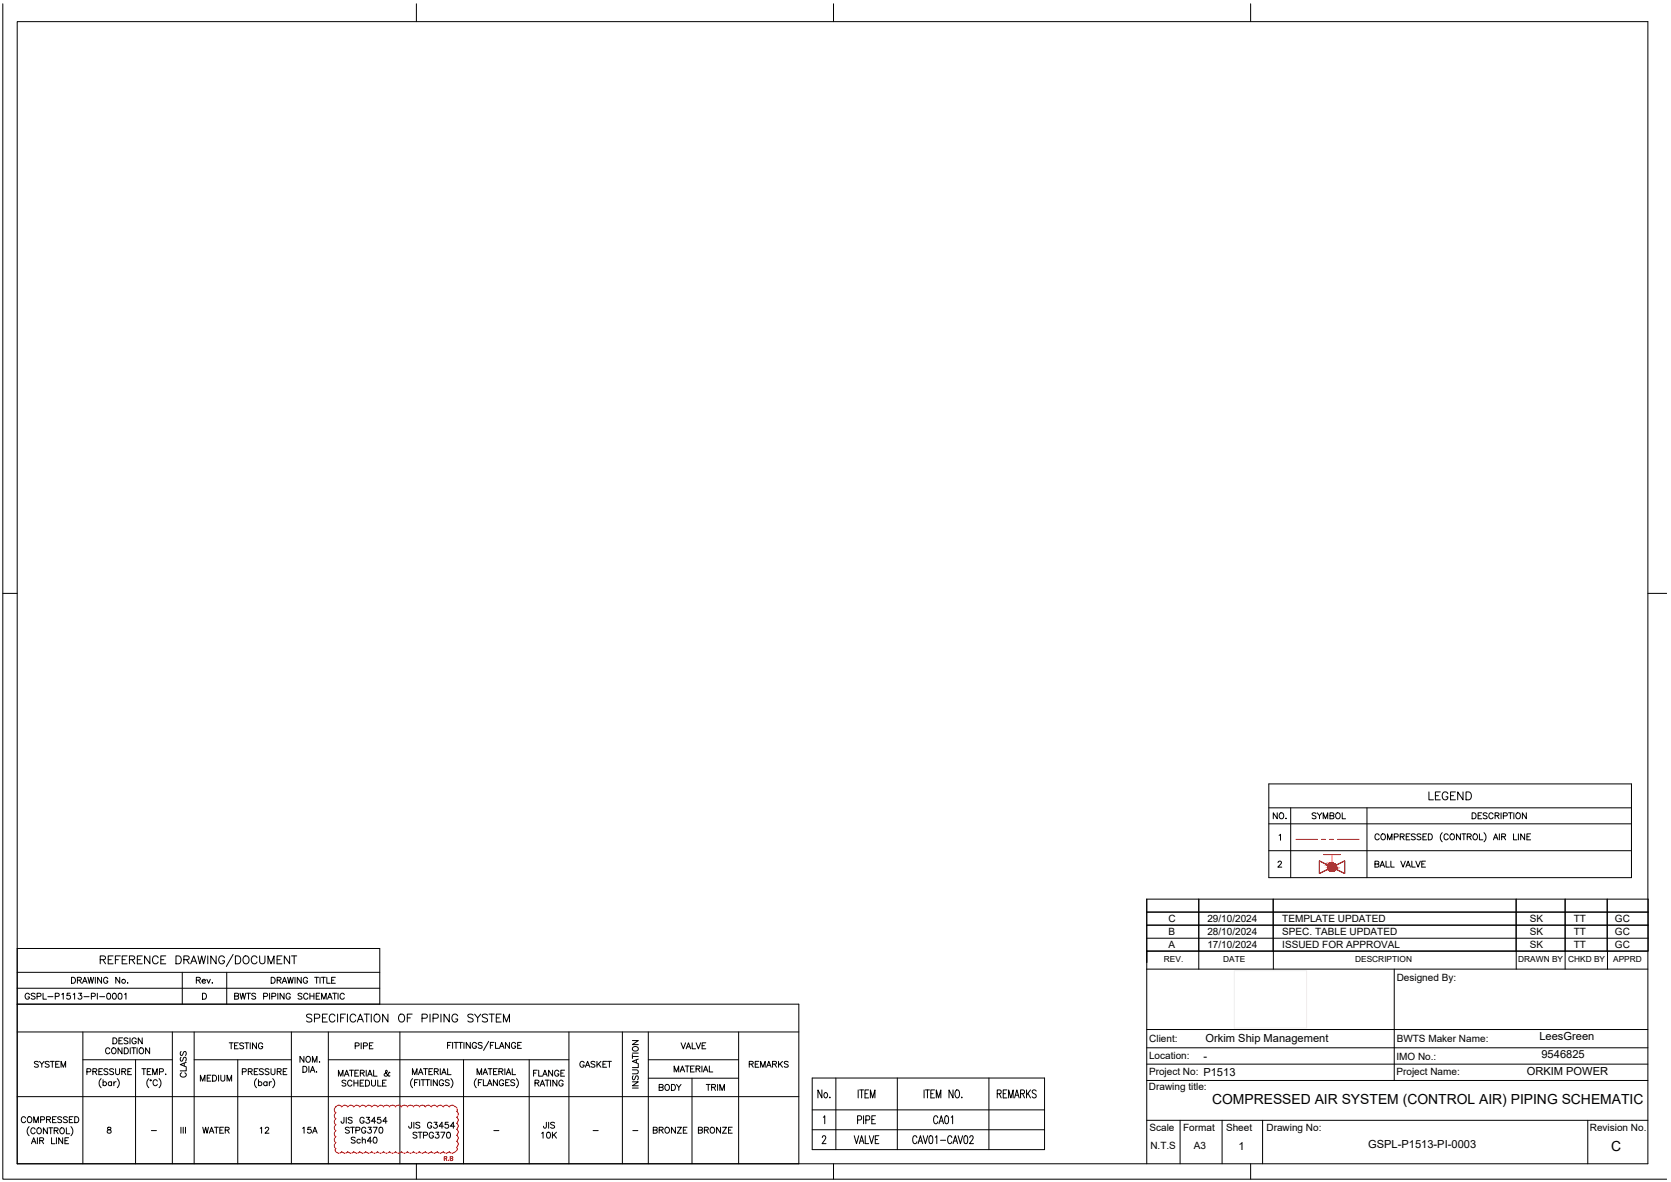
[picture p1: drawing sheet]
<svg xmlns="http://www.w3.org/2000/svg" width="420mm" height="297mm" viewBox="0 0 420 297" stroke-linecap="round" stroke-linejoin="round" font-family="sans-serif">
<!-- layer: Template -->
<g fill="none" stroke="#000" stroke-width=".25">
<path d="M4.3 5.4h410v287.1h-410zM104.7 1v4.4M209.6 1v4.4M314.5 1v4.4M.7 149.1h3.6M414.3 149.1h4.8M319 197h91.2v23.6h-91.2zM319 203h91.2M319 207h91.2M319 213.8h91.2M321.4 216.8l.2-.4h.3l.3 .5-.9 1h1M321.6 209.9l.4-.2v1.5"/>
<path d="M324.5 203v17.6M343.7 203v17.6M345.7 217.1h.9l.1-.4-.3-.3h-.7v1.5l.9-.1 .1-.4-.3-.3M346.8 209.9a.54 .54 0 0 0-.6-.4 .54 .54 0 0 0-.5 .6v.4a.54 .54 0 0 0 .5 .6 .54 .54 0 0 0 .6-.4M347 217.9l.6-1.5 .5 1.5M347.2 217.4h.7M347.4 209.8l.1-.2a.7 .7 0 0 1 .9 .7 .7 .7 0 0 1-.9 .7l-.3-.5zM348.5 216.4v1.5h.9M348.9 211.1v-1.5l.5 1.5 .6-1.5v1.5M349.7 216.4v1.5h.9M350.6 210.3h.8l.2-.3-.2-.4h-.8v1.5M352.1 210.3l.8-.1 .1-.5-.9-.1v1.5"/>
<path d="M352.2 216.4l.6 1.5 .6-1.5M352.6 210.3l.5 .8M353.5 217.9l.6-1.5 .5 1.5M353.6 210.3h.5M353.7 217.4h.7M354.5 209.6h-.9v1.5h.9M355 216.4v1.5h.9M355.9 209.8l-.4-.2-.7 .2 .2 .3 .9 .5v.2l-.4 .3-.7-.3M356 216.4l.6 1.5 .5-1.5M357.3 209.8l-.4-.2-.6 .2 .1 .3 .9 .5v.2l-.4 .3-.6-.3M357.5 217.1h.6M357.8 210.3h.6"/>
<path d="M358.4 216.4h-.9v1.5h.9M358.7 209.6h-.9v1.5h.9M359.1 209.6h.5a.81 .81 0 0 1 .6 .7 .81 .81 0 0 1-.6 .8h-.5zM362.6 209.3a1.57 1.57 0 0 0 0 2.2M364.1 209.9a.54 .54 0 0 0-.6-.4 .54 .54 0 0 0-.4 .6v.4a.54 .54 0 0 0 .4 .6 .54 .54 0 0 0 .6-.4M364.7 209.8l.2-.2a.7 .7 0 0 1 .8 .7 .7 .7 0 0 1-.8 .7l-.3-.5zM367.2 209.6v1.5l-1-1.5v1.5M367.6 209.6h1M368.1 209.6v1.5M368.9 210.3l.9-.1 .1-.4-.3-.2h-.7v1.5M369.4 210.3l.5 .8M370.1 204.3h.5a.8 .8 0 0 1 .6 .7 .8 .8 0 0 1-.6 .8h-.5z"/>
<path d="M370.6 209.6a.7 .7 0 0 1 .9 .7 .7 .7 0 0 1-.9 .7l-.2-.5zM371.7 205h.5M372 209.6v1.5h.9M372.6 204.3h-.9v1.5h.9M373.1 209.3a1.53 1.53 0 0 1 0 2.2M373.9 204.5l-.3-.2-.7 .2 .2 .3 .8 .4-.1 .5-.5 .1-.4-.3M375.4 204.6a.54 .54 0 0 0-.6-.3 .54 .54 0 0 0-.4 .5v.4a.54 .54 0 0 0 .4 .6 .54 .54 0 0 0 .6-.4M375.5 211.1l.6-1.5 .5 1.5M375.7 210.5h.7M375.9 205l.9-.1 .1-.5-1-.1v1.5M376.4 205l.5 .8M377 209.6v1.5"/>
<path d="M377.4 204.3v1.5M377.6 210.3l.8-.1 .2-.4-.4-.2h-.6v1.5M378 205h.8l.1-.6-.9-.1v1.5M378.1 210.3l.5 .8M379.3 204.3h1M379.8 204.3v1.5M380.6 209.6v1.5h.8M380.6 204.3v1.5M381.3 204.5l.1-.2a.7 .7 0 0 1 .9 .7 .7 .7 0 0 1-.9 .7l-.3-.5zM381.8 209.6v1.5M383.4 209.6v1.5l-1-1.5v1.5M383.8 204.3v1.5l-1-1.5v1.5"/>
<path d="M383.9 210.3h.6M384.9 209.6h-1v1.5h1M58.6 239.8l-1.7 3.1M288.3 239.1h126.1v-13.1h-126.1v66.5M288.3 235.8h126.1M288.3 232.5h126.1M288.3 229.2h126.1M288.3 239h126M301.4 226v17.5M320.1 226l.1 17.5M381.2 226v17.5M393.5 226v17.5"/>
<path d="M404.1 226v13.1M404.2 239v4.5M4.3 244.3h91.2M4.3 248.3h91.2M4.3 252.3h196.6v40.2M4.3 259.3h196.6M7.4 250a.56 .56 0 0 0-.6-.4 .56 .56 0 0 0-.5 .6v.3a.54 .54 0 0 0 .6 .6 .54 .54 0 0 0 .5-.6h-.4M8.8 249.8l-.3-.2-.7 .2 .2 .4 .8 .5v.2l-.3 .2-.7-.2M9.3 250.4l.9-.1 .1-.6-1-.1v1.5M10.8 249.6v1.5h.9M12 250.5h1.3M13.9 250.4l.9-.1v-.6l-.9-.1v1.5"/>
<path d="M15.5 249.9l.4-.3v1.5M17.6 249.6h-.7l-.1 .7a.52 .52 0 0 1 .8 0 .52 .52 0 0 1-.1 .7 .52 .52 0 0 1-.8-.2M18 245.6h.5a.8 .8 0 0 1 .5 .7 .8 .8 0 0 1-.5 .8h-.5zM18.4 249.9l.4-.3v1.5M19.5 246.3h.8l.2-.4-.4-.3h-.6v1.5M19.8 249.6h.7l-.4 .6a.5 .5 0 0 1 .4 .8 .5 .5 0 0 1-.9-.2M20 246.3l.5 .8M20.8 247.1l.5-1.5 .6 1.5M20.8 259.3v33.2M21 246.6h.7M21.1 250.5h1.3M22.1 245.6l.4 1.5 .3-1.5 .4 1.5 .3-1.5"/>
<path d="M23 250.4l.8-.1 .1-.6-.9-.1v1.5M24 245.6v1.5M24.5 249.6v1.5M25 250.5h1.3M25.2 241.2l1.1-.1 .2-.3-.1-.4-.3-.2h-.9v2M25.5 245.6v1.5l-1-1.5v1.5M25.9 241.2l.6 1M27 249.7l.2-.1a.78 .78 0 0 1 .6 .7 .78 .78 0 0 1-.6 .8 .95 .95 0 0 1-.2-1.4zM27.1 246a.54 .54 0 0 0-.6-.4 .54 .54 0 0 0-.5 .6v.3a.53 .53 0 0 0 .6 .6 .53 .53 0 0 0 .5-.6h-.3M27.2 241.2h.8M28.4 240.2h-1.2v2h1.2M28.5 249.7a.73 .73 0 0 1 .9 .5 .73 .73 0 0 1-.6 .9h-.1a.92 .92 0 0 1-.2-1.4z"/>
<path d="M29 241.2h.8M29.9 249.7l.2-.1a.78 .78 0 0 1 .6 .7 .78 .78 0 0 1-.6 .8 .95 .95 0 0 1-.2-1.4zM30.1 245.6v1.5l-1-1.5v1.5M30.3 240.2h-1.3v2M30.7 241.2h.8M31.3 249.9l.4-.3v1.5M32 240.2h-1.3v2h1.3M32 247h.2zM32.5 241.2l1.2-.1 .2-.5-.5-.4h-.9v2M33.2 241.2l.7 1M34.5 241.2h.8M35.8 240.2h-1.3v2h1.3"/>
<path d="M37.7 240.2v2l-1.3-2v2M39.8 240.7a.74 .74 0 0 0-.9-.5 .74 .74 0 0 0-.6 .8 .83 .83 0 0 0 .3 1 .83 .83 0 0 0 1.1-.1l.1-.2M40.4 241.2h.8M41.7 240.2h-1.3v2h1.3M43.3 259.3v33.2M44.2 240.2h.7a1.07 1.07 0 0 1 .7 1 1.07 1.07 0 0 1-.7 1h-.7zM45.8 244.3v8M46.2 241.2l1.2-.1 .2-.3-.1-.4-.4-.2h-.9v2M46.9 241.2l.7 1M47.9 242.2l.8-2 .8 2M48.2 241.6h1M48.8 259.3v33.2"/>
<path d="M49.8 240.2l.4 2 .5-2 .5 2 .5-2M50.9 249.6h.5a.81 .81 0 0 1 .5 .7 .81 .81 0 0 1-.5 .8h-.5zM52.2 240.2v2M54.3 240.2v2l-1.3-2v2M56.4 240.7a.74 .74 0 0 0-.8-.5 .74 .74 0 0 0-.6 .8 .83 .83 0 0 0 .2 1 .83 .83 0 0 0 1.1-.1l.1-.5h-.4M57 244.3v8M59 250.3h.9v-.6l-.9-.1v1.5l.9-.1 .1-.4-.4-.3M59.2 240.2h.7a1.07 1.07 0 0 1 .6 1 1.07 1.07 0 0 1-.6 1h-.7zM60.4 249.6l.3 1.5 .4-1.5 .3 1.5 .4-1.5M61.3 240.5a.92 .92 0 0 1 1.3 .1 .92 .92 0 0 1-.2 1.3 .92 .92 0 0 1-1.3-.1 .92 .92 0 0 1 .2-1.3zM62 249.6h1M62.5 249.6v1.5"/>
<path d="M64.3 249.8l-.4-.2-.5 .1v.4l.7 .4 .2 .4-.4 .2-.6-.2M64.6 240.7a.74 .74 0 0 0-.8-.5 .74 .74 0 0 0-.6 .8 .83 .83 0 0 0 .2 1 .83 .83 0 0 0 1.1-.1l.1-.2M65.3 240.2v1.4a.67 .67 0 0 0 .7 .6 .67 .67 0 0 0 .6-.6v-1.4M66.3 250.4l.8-.1 .1-.6-.9-.1v1.5M67.4 242.2v-2l.7 2 .8-2v2M67.8 249.6v1.5M68.2 245.6h.5a.8 .8 0 0 1 .5 .7 .8 .8 0 0 1-.5 .8h-.5zM68.4 250.4l.8-.1 .1-.6-.9-.1v1.5M69.7 241.2h.7M69.7 246.3h.8l.2-.4-.4-.3h-.6v1.5M69.9 249.6v1.5M70.2 246.3l.5 .8"/>
<path d="M70.9 240.2h-1.2v2h1.2M71 247.1l.5-1.5 .6 1.5M71.2 246.6h.7M71.4 249.6v1.5l-1-1.5v1.5M72.3 245.6l.4 1.5 .3-1.5 .4 1.5 .4-1.5M72.8 240.2v2l-1.3-2v2M73 250a.54 .54 0 0 0-.6-.4 .54 .54 0 0 0-.5 .6v.3a.53 .53 0 0 0 .6 .6 .53 .53 0 0 0 .5-.6h-.3M73.3 259.3v33.2M73.3 240.2h1.3M74 240.2v2M74.2 245.6v1.5M75.7 245.6v1.5l-1-1.5v1.5"/>
<path d="M75.9 249.8l-.3-.2-.5 .1-.1 .4 .8 .4 .1 .4-.3 .2-.7-.2M77.3 246a.56 .56 0 0 0-.6-.4 .56 .56 0 0 0-.5 .6v.3a.54 .54 0 0 0 .6 .6 .54 .54 0 0 0 .5-.6h-.3M77.4 250a.56 .56 0 0 0-.6-.4 .56 .56 0 0 0-.4 .6v.3a.56 .56 0 0 0 .4 .6 .56 .56 0 0 0 .6-.4M77.9 249.6v1.5M77.9 250.3h1M78.4 255.1a.76 .76 0 0 0-1.3 .2l.2 .3 .9 .4 .2 .6a.9 .9 0 0 1-1.3 0M78.9 249.6v1.5M79.1 255.9h.8a.52 .52 0 0 0 .5-.5 .52 .52 0 0 0-.5-.6h-.8v2M79.1 245.6h1M79.5 250.3h.6M79.6 245.6v1.5M80.4 249.6h-.9v1.5h.9"/>
<path d="M80.5 245.6v1.5M80.8 245.6h1M80.9 251.1v-1.5l.5 1.5 .6-1.5v1.5M81.1 255.8h.7M81.3 245.6v1.5M82.2 245.6v1.5h.8M82.3 254.8h-1.2v2h1.2M82.4 251.1l.5-1.5 .6 1.5M82.6 259.3v33.2M82.6 250.6h.7M83.4 246.3h.6M83.6 249.6h1.1"/>
<path d="M84.1 249.6v1.5M84.2 255.3a.73 .73 0 0 0-.8-.5 .73 .73 0 0 0-.6 .8 .83 .83 0 0 0 .2 1.1 .83 .83 0 0 0 1.1-.1l.1-.2M84.3 245.6h-.9v1.5h.9M84.9 254.8v2M85 249.6v1.5M85.6 255.8h.8M86.6 250a.56 .56 0 0 0-.7-.4 .56 .56 0 0 0-.4 .6v.3a.56 .56 0 0 0 .4 .6 .56 .56 0 0 0 .7-.4M86.9 254.8h-1.3v2M87.4 254.8v2M89.5 255.3a.74 .74 0 0 0-.9-.5 .74 .74 0 0 0-.6 .8 .83 .83 0 0 0 .3 1.1 .83 .83 0 0 0 1.1-.1l.1-.2M89.8 256.8l.8-2 .8 2M90.1 256.2h1"/>
<path d="M91.6 254.8h1.3M92.2 254.8v2M93.4 254.8v2M94.2 255.1a.92 .92 0 0 1 1.3 .2 .92 .92 0 0 1-.1 1.3 .92 .92 0 0 1-1.3-.2 .92 .92 0 0 1 .1-1.3zM95.5 252.3v-13.9h-91.2v54.1M97.5 254.8v2l-1.3-2v2M100.4 255.1a.92 .92 0 0 1 1.3 .2 .92 .92 0 0 1-.2 1.3 .92 .92 0 0 1-1.2-.2 .92 .92 0 0 1 .1-1.3zM100.5 259.3v33.2M102.4 255.8h.8M103.6 254.8h-1.2v2M106.1 255.9h.9a.52 .52 0 0 0 .5-.5 .52 .52 0 0 0-.5-.6h-.9v2M108.1 254.8v2"/>
<path d="M108.9 255.9l1.1-.1 .2-.3-.1-.5-.4-.2h-.8v2M110.9 254.8v2M113 254.8v2l-1.4-2v2M115.1 255.3a.74 .74 0 0 0-.9-.5 .74 .74 0 0 0-.6 .8 .83 .83 0 0 0 .3 1.1 .83 .83 0 0 0 1.1-.1l.1-.5h-.5M119 255.1a.76 .76 0 0 0-1.4 .2l.2 .3 1.1 .5 .1 .5a.89 .89 0 0 1-1.4 0M119.3 254.8l.8 1v1M120.9 254.8l-.8 1M122.6 255.1a.76 .76 0 0 0-1.4 .2l.2 .3 1.1 .5 .1 .5a.89 .89 0 0 1-1.4 0M123 254.8h1.3M123.6 254.8v2M124.8 255.8h.7M126 254.8h-1.2v2h1.2"/>
<path d="M126.6 256.8v-2l.7 2 .8-2v2M143.1 259.3v33.2M156.5 259.3v33.2M163 259.3v33.2M185.7 259.3v33.2M288.3 258.7h126M288.3 243.5h126M350.6 243.5v28M4.3 275.6h196.6M20.8 266.3h22.5M21.9 269.3h.8l.1-.6-.9-.1v1.5M23.4 269.3l.8-.1 .1-.5-.9-.1v1.5"/>
<path d="M23.8 269.3l.5 .8M24.9 269.3h.5M25.4 271.1a1.53 1.53 0 0 0 0 2.2M25.8 268.6h-.9v1.5h.9M25.9 272.1a.48 .48 0 0 1 .7-.1 .48 .48 0 0 1 0 .7 .48 .48 0 0 1-.7-.1M25.9 271.3v1.5M27.1 268.8l-.3-.2-.7 .2 .2 .3 .8 .5v.3l-.3 .2-.7-.2M27.6 263.7a.54 .54 0 0 0-.6-.4 .54 .54 0 0 0-.4 .6v.3a.54 .54 0 0 0 .4 .6 .54 .54 0 0 0 .6-.3M28.1 272.1a.47 .47 0 0 0-.7-.1 .47 .47 0 0 0 0 .7 .47 .47 0 0 0 .7-.1M28.1 271.8v1M28.2 263.5a.66 .66 0 0 1 1 .6 .66 .66 0 0 1-1 .5l-.1-.4zM28.4 260.8h.5a.8 .8 0 0 1 .5 .8 .8 .8 0 0 1-.5 .7h-.5z"/>
<path d="M28.6 268.8l-.4-.2-.6 .2 .1 .3 .9 .5v.3l-.4 .2-.6-.2M28.6 271.8v1M29.1 268.6v1.3l.4 .2 .5-.2 .1-1.3M29.2 271.8l-.3 .1-.3 .4M29.5 271.1a1.53 1.53 0 0 1 0 2.2M29.9 261.5h.6M30.6 269.3l.9-.1 .1-.5-1-.1v1.5M30.7 263.3v1.5l-1-1.5v1.5M30.8 260.8h-.9v1.5h.9M31.1 269.3l.5 .8M31.2 263.3h.6a.8 .8 0 0 1 .5 .8 .8 .8 0 0 1-.5 .7h-.6zM32.1 269.3h.6"/>
<path d="M32.2 261l-.4-.2-.6 .2v.3l1 .6v.2l-.4 .2-.6-.2M32.7 260.8v1.5M32.8 263.3v1.5M33.1 268.6h-1v1.5h1M33.1 263.3h1M33.6 263.3v1.5M34.1 266.3v26.2M34.3 261.2a.56 .56 0 0 0-.7-.4 .56 .56 0 0 0-.4 .6v.3a.54 .54 0 0 0 .5 .6 .54 .54 0 0 0 .6-.6h-.4M34.5 263.3v1.5M35.2 263.4a.7 .7 0 0 1 .9 .7 .7 .7 0 0 1-.9 .7l-.2-.6zM35.7 268.6h1M35.8 260.8v1.5l-1-1.5v1.5"/>
<path d="M36.2 268.6v1.5M37 269.3h.6M37.4 271.1a1.57 1.57 0 0 0 0 2.2M37.6 263.3v1.5l-1-1.5v1.5M38 268.6h-1v1.5h1M38.4 270.1v-1.5l.6 1.5 .5-1.5v1.5M39.6 271.7a.56 .56 0 0 0-.7-.4 .56 .56 0 0 0-.4 .6v.4a.56 .56 0 0 0 .4 .5 .56 .56 0 0 0 .7-.3M40 271.1a1.57 1.57 0 0 1 0 2.2M40.1 269.3h.8l.1-.6-.9-.1v1.5M41.6 270h.1zM48.8 266.3h24.5M50.4 271.7v-1.5l.6 1.5 .5-1.5v1.5"/>
<path d="M52.1 270.9h.6M53 270.2h-.9v1.5h.9M53.5 270.2h.4a.8 .8 0 0 1 .6 .7 .8 .8 0 0 1-.6 .8h-.4zM55 270.2v1.5M55.5 270.2v1.1l.5 .4 .5-.2v-1.3M57.1 271.7v-1.5l.6 1.5 .5-1.5v1.5M57.6 262.1h1M58.1 262.1v1.5M59 262.8h.5M59.8 266.3v26.2M59.9 262.1h-.9v1.5h.9M60.9 269.3h.9l.1-.6-1-.1v1.5"/>
<path d="M61.3 262.3l-.4-.2-.6 .2v.3l1 .5v.3l-.4 .2-.6-.2M61.6 262.1h1M62 262.1v1.5M62.4 269.3l.9-.1 .1-.5-1-.1v1.5M62.9 262.1v1.5M62.9 269.3l.5 .8M63.9 269.3h.6M64.5 262.1v1.5l-1-1.5v1.5M64.5 271.1a1.53 1.53 0 0 0 0 2.2M64.9 268.6h-1v1.5h1M65 272.1a.48 .48 0 0 1 .7-.1 .48 .48 0 0 1 0 .7 .48 .48 0 0 1-.7-.1M65 271.3v1.5"/>
<path d="M66 262.4a.54 .54 0 0 0-.6-.3 .54 .54 0 0 0-.4 .5v.4a.53 .53 0 0 0 .5 .6 .53 .53 0 0 0 .5-.6h-.3M66.2 268.8l-.3-.2-.7 .2 .1 .3 .9 .5v.3l-.3 .2-.7-.2M67.1 272.1a.48 .48 0 0 0-.7-.1 .48 .48 0 0 0 0 .7 .48 .48 0 0 0 .7-.1M67.1 271.8v1M67.6 268.8l-.3-.2-.7 .2 .2 .3 .8 .5v.3l-.3 .2-.7-.2M67.7 271.8v1M68.1 268.6l.1 1.3 .4 .2 .5-.2v-1.3M68.3 271.8l-.4 .1-.2 .4M68.6 271.1a1.53 1.53 0 0 1 0 2.2M69.7 269.3l.9-.1v-.5l-.9-.1v1.5M70.2 269.3l.5 .8M71.2 269.3h.6"/>
<path d="M72.1 268.6h-.9v1.5h.9M76.2 268h.5a.81 .81 0 0 1 .5 .7 .81 .81 0 0 1-.5 .8h-.5zM76.4 265.5v1.5l-1-1.5v1.5M77.2 265.5a.7 .7 0 0 1 .9 .7 .7 .7 0 0 1-.9 .7l-.3-.5zM77.7 268v1.5M78 269.5l.6-1.5 .6 1.5M78.2 269h.8M78.6 267v-1.5l.5 1.5 .6-1.5v1.5M79.5 269.4h.2zM80.3 266.9h.1zM82.6 266.3h60.5M85.1 270.4v-1.5l.6 1.5 .5-1.5v1.5"/>
<path d="M86.6 270.4l.6-1.5 .5 1.5M86.8 270h.7M87 271.7l-.4-.3-.6 .3v.2l1 .6v.2l-.4 .2-.6-.2M87.9 268.9h1M88.4 268.9v1.5M88.5 271.8a.56 .56 0 0 0-.6-.4 .56 .56 0 0 0-.5 .6v.4a.56 .56 0 0 0 .5 .5 .56 .56 0 0 0 .6-.3M89 271.4v1.5M89 272.2h1M89.2 269.7h.6M89.3 262.8h.9v-.6l-.9-.1v1.5M90 271.4v1.5M90.2 268.9h-1v1.5h1"/>
<path d="M90.6 272.2h.5M90.6 269.7l.8-.1 .2-.4-.4-.3h-.6v1.5M90.8 262.1v1.5M91.1 269.7l.5 .7M91.4 262.8h.8l.1-.6-.9-.1v1.5M91.5 271.4h-.9v1.5h.9M91.9 271.4h.5a.81 .81 0 0 1 .5 .8 .81 .81 0 0 1-.5 .7h-.5zM92.1 268.9v1.5M92.4 270.4l.6-1.5 .6 1.5M92.7 270h.7M92.9 262.8h.6M93.4 271.4v1.1l.4 .4 .5-.2 .1-1.3"/>
<path d="M93.8 262.1h-.9v1.5h.9M93.9 268.9v1.5h.9M95 271.4v1.5h.8M96.2 272.2h.6M97.1 271.4h-.9v1.5h.9M98 269.6l-.1-.1a.91 .91 0 0 1-1.2 .8v-.4l.7-.6-.2-.4-.2 .3v.3l.7 .9 .3-.1M103.7 270.1v-1.5l.6 1.5 .5-1.5v1.5M103.7 271.1a1.53 1.53 0 0 0 0 2.2M104.2 272.1h.6M105.2 271.3h-1v1.5M105.2 270.1l.6-1.5 .5 1.5M105.4 269.6h.7"/>
<path d="M105.5 271.3v1.5M105.9 271.3h1M106.4 271.3v1.5M106.5 268.6h1M107 268.6v1.5M107 271.3h1M107.5 271.3v1.5M107.9 269.3h.5M108.4 271.3v1.5M108.8 268.6h-.9v1.5h.9M109.2 269.3l.9-.1v-.5l-.9-.1v1.5M109.7 269.3l.5 .8"/>
<path d="M109.9 271.3v1.5l-.9-1.5v1.5M110.7 268.6v1.5M111 270.1l.6-1.5 .6 1.5M111.3 269.6h.7M111.5 271.7a.54 .54 0 0 0-.6-.4 .54 .54 0 0 0-.4 .6v.4a.53 .53 0 0 0 .5 .5 .53 .53 0 0 0 .5-.5h-.3M112.5 262.7h.6M112.6 268.6v1.5h.8M113 271.6l-.4-.3-.5 .1-.1 .4 .8 .4 .2 .4-.4 .2-.6-.2M113.4 271.1a1.53 1.53 0 0 1 0 2.2M113.4 262h-.9v1.5M113.8 262v1.5M114.2 262h1"/>
<path d="M114.7 262v1.5M115.3 262h1M115.8 262v1.5M116.6 266.3v26.2M116.7 262v1.5M118.2 262v1.5l-1-1.5v1.5M119.8 271.1a1.53 1.53 0 0 0 0 2.2M119.8 262.3a.56 .56 0 0 0-.6-.3 .56 .56 0 0 0-.5 .5v.4a.54 .54 0 0 0 .6 .6 .54 .54 0 0 0 .5-.6h-.3M120 270.1v-1.5l.5 1.5 .6-1.5v1.5M120.3 272.1h.5M121.2 271.3h-.9v1.5M121.2 262.2l-.3-.2-.7 .2 .1 .3 .9 .4-.1 .5-.5 .1-.4-.3"/>
<path d="M121.4 270.1l.6-1.5 .6 1.5M121.5 271.3v1.5h.9M121.7 269.6h.7M122.6 272.8l.5-1.5 .6 1.5M122.7 268.6h1M122.8 272.4h.7M122.9 261.7l-1.3 2.3M123.2 268.6v1.5M123.3 262.7h.6M124.1 269.3h.6M124.2 262h-.9v1.5M124.6 262v1.5h.8"/>
<path d="M125 268.6h-.9v1.5h.9M125.1 271.3v1.5l-1-1.5v1.5M125.4 269.3l.9-.1 .2-.4-.4-.2h-.7v1.5M125.6 263.5l.6-1.5 .5 1.5M125.8 263h.7M125.9 269.3l.6 .8M126.6 271.7a.56 .56 0 0 0-.6-.4 .56 .56 0 0 0-.5 .6v.4a.54 .54 0 0 0 .6 .5 .54 .54 0 0 0 .5-.5h-.3M126.9 268.6v1.5M127.1 272.1h.6M127.3 270.1l.6-1.5 .5 1.5M127.5 269.6h.7M128.1 271.3h-1v1.5h1"/>
<path d="M128.1 262v1.5l-1-1.5v1.5M128.8 268.6v1.5h.9M129.4 271.6l-.3-.3-.7 .3 .2 .3 .8 .5v.2l-.3 .2-.7-.2M129.7 262.3a.54 .54 0 0 0-.7-.3 .54 .54 0 0 0-.4 .5v.4a.53 .53 0 0 0 .5 .6 .53 .53 0 0 0 .6-.6h-.4M129.8 271.1a1.53 1.53 0 0 1 0 2.2M130.2 262.7h.5M131.1 262h-.9v1.5h.9M133.1 266.3v26.2M134.2 269.7h.5M134.5 272.2l.9-.1 .1-.5-1-.2v1.5M135 272.2l.5 .7M135.1 268.9h-.9v1.5"/>
<path d="M135.5 268.9v1.5h.8M135.8 272.9l.6-1.5 .6 1.5M136 272.5h.7M136.4 270.4l.6-1.5 .6 1.5M136.7 270h.7M137.1 271.4h1M137.6 271.4v1.5M138.4 271.4v1.5M138.9 268.9v1.5l-.9-1.5v1.5M140 271.4v1.5l-1-1.5v1.5M140.5 269.3a.54 .54 0 0 0-.6-.4 .54 .54 0 0 0-.4 .6v.4a.53 .53 0 0 0 .5 .6 .53 .53 0 0 0 .5-.6h-.3M141 269.7h.6"/>
<path d="M141.6 271.8a.56 .56 0 0 0-.6-.4 .56 .56 0 0 0-.5 .6v.4a.54 .54 0 0 0 .6 .6 .54 .54 0 0 0 .5-.6h-.4M142 268.9h-1v1.5h1M159 271.9h1.5l-1.5 1h1.5M159 268.9h1.1l.4 .4-.2 .5-1.3 .1M159 261.5h1.5l-1.5 1h1.5M159 273.4h1.5M159 265.5h1.5M159 265v1M159 264.6h1.5M159.1 263.3a.7 .7 0 0 1 .9-.3 .7 .7 0 0 1 .3 1 .72 .72 0 0 1-.9 .1 .72 .72 0 0 1-.3-.8zM159.2 270.4l-.2 .3 .2 .7 .4-.2 .3-.8 .5 .1 .1 .5-.2 .4M160 266.4v.7"/>
<path d="M160.5 267.4v.9h-1.5M160.5 266.1l-1.5 .6 1.5 .6M163 271h22.7M163 266.3h22.7M169.5 269.4v-1.5l.6 1.5 .6-1.5v1.5M171 269.4l.6-1.5 .6 1.5M171.2 268.9h.7M171.2 262.1l.6 1.5 .6-1.5M172.3 267.9h1M172.5 263.6l.6-1.5 .6 1.5M172.7 263.1h.8M172.8 267.9v1.5"/>
<path d="M173.6 268.6h.6M174 271v21.5M174 262.1v1.5h.9M174.6 267.9h-1v1.5h1M175 268.6l.9-.1 .1-.3-.4-.3h-.6v1.5M175 262.1l.6 1.5 .6-1.5M175.5 268.6l.5 .8M176.5 267.9v1.5M176.5 262.8h.6M176.9 269.4l.5-1.5 .6 1.5M177.1 268.9h.7M177.5 262.1h-1v1.5h1"/>
<path d="M178.4 267.9v1.5h.8M204.2 270.9h58.4v18h-58.4zM204.2 278.9h58.4M206.7 273.9v2l-1-2v2M207.4 274.7a.59 .59 0 0 1 .7 .5 .59 .59 0 0 1-.7 .6l-.2-.5zM208.6 275.8h.1zM210.2 270.9v18M215.8 273.9v2M216.1 273.9h1M216.6 273.9v2M217.5 274.8h.6M218.4 273.9h-.9v2h.9"/>
<path d="M218.8 275.9v-2l.6 2 .6-2v2M225.6 270.9v18M232.4 273.9v2M232.7 273.9h1M233.2 273.9v2M234 274.8h.6M235 273.9h-1v2h1M235.4 275.9v-2l.6 2 .6-2v2M239.6 273.9v2l-1-2v2M240.4 274l.2-.1a1.12 1.12 0 0 1 .4 1.9l-.2 .1a1.12 1.12 0 0 1-.4-1.9zM241.8 275.7v.2zM248.7 270.9v18"/>
<path d="M250.7 274.8h.9l.1-.3-.1-.5-.9-.1v2M251.3 274.8l.4 1.1M252.3 274.8h.5M253.2 273.9h-.9v2h.9M253.6 275.9v-2l.6 2 .5-2v2M255.1 275.9l.6-2 .6 2M255.3 275.2h.7M256.6 274.8h.9v-.7l-.3-.2h-.6v2M257.1 274.8l.5 1.1M258.1 273.9v2M258.5 274.8l.6 1.1M259.1 273.9l-1 1.3"/>
<path d="M260.5 274.2a.53 .53 0 0 0-.5-.3 .53 .53 0 0 0-.5 .5l.2 .3 .7 .3a.53 .53 0 0 1-.1 .9 .53 .53 0 0 1-.8-.3M288.3 267.4h126M288.3 263.3h126M288.3 271.5h126M6.4 281a.56 .56 0 0 0-.6-.4 .56 .56 0 0 0-.4 .6v.4a.56 .56 0 0 0 .4 .5 .56 .56 0 0 0 .6-.3M7 280.8l.1-.1a.7 .7 0 0 1 .9 .7 .7 .7 0 0 1-.9 .7l-.2-.5zM7.3 283.1a1.53 1.53 0 0 0 0 2.3M7.9 287.4l.6-1.5 .5 1.5M8.1 286.9h.7M8.5 282.1v-1.5l.6 1.5 .5-1.5v1.5M8.8 283.8a.56 .56 0 0 0-.6-.4 .56 .56 0 0 0-.4 .6v.4a.56 .56 0 0 0 .4 .5 .56 .56 0 0 0 .6-.3M9.4 285.9v1.5"/>
<path d="M9.5 283.5a.7 .7 0 0 1 .9 .7 .7 .7 0 0 1-.9 .6l-.2-.4zM10 286.6h.8l.1-.5-.9-.2v1.5M10.2 281.4l.9-.1v-.5l-.9-.2v1.5M10.5 286.6l.5 .8M11.7 281.3h.9l.1-.4-.3-.3h-.7v1.5M11.9 283.4v1.5l-1-1.5v1.5M12.2 281.3l.5 .8M12.3 283.4h1M12.7 283.4v1.5M13 285.9v1.5h.8M13.2 281.3h.6M13.6 284.1h.9v-.6l-.9-.1v1.5"/>
<path d="M14.1 284.1l.5 .8M14.1 280.6h-.9v1.5h.9M14.2 285.9v1.5M15.2 283.6l.1-.1a.7 .7 0 0 1 .9 .7 .7 .7 0 0 1-.9 .6l-.3-.4zM15.5 280.8l-.4-.2-.6 .2 .1 .3 .9 .6v.2l-.4 .2-.6-.2M15.8 285.9v1.5l-1-1.5v1.5M16.3 286.6h.6M16.7 283.4v1.5h.8M16.9 280.8l-.3-.2-.7 .2 .2 .4 .8 .5v.2l-.3 .2-.7-.2M17.3 285.9h-1v1.5h1M17.4 281.3h.6M17.8 283.1a1.57 1.57 0 0 1 0 2.3"/>
<path d="M18.4 280.6h-1v1.5h1M18.8 280.6h.5a.8 .8 0 0 1 .5 .8 .8 .8 0 0 1-.5 .7h-.5zM27.1 283.3v.5a.61 .61 0 0 1 .7 .2 .61 .61 0 0 1 0 .7l-.5 .1-.3-.3 .2-.5 .7-.4-.1-.3zM45.5 283.3v1.5M46.1 283.3v1.5M46.6 283.3v1.5M86.5 280.8l-.1 1.3-.4 .2-.2-.5M87.1 280.8v1.5M87.8 283.5l-.3-.2-.7 .2 .2 .3 .7 .3 .1 .3v.2l-.3 .2-.7-.2M88.1 283.3h1M88.5 281l-.3-.2-.6 .2 .1 .3 .8 .5v.3l-.3 .2-.6-.2M88.6 283.3v1.5"/>
<path d="M89.3 286l-.4-.2h-.5v.5l.8 .3 .1 .5-.4 .2-.6-.2M89.5 284.1l.8-.1 .2-.5-.4-.2h-.6v1.5M90.6 286.5a.48 .48 0 0 0-.7-.1 .48 .48 0 0 0 0 .7 .48 .48 0 0 0 .7 0M91.1 286.6l.3-.3h.4l.1 1M91.1 285.8v1.5M91.6 281.1a.54 .54 0 0 0-.7-.3 .54 .54 0 0 0-.4 .5v.4a.53 .53 0 0 0 .5 .6 .53 .53 0 0 0 .6-.6h-.4M92 283.6a.54 .54 0 0 0-.6-.3 .54 .54 0 0 0-.5 .5v.4a.53 .53 0 0 0 .5 .6 .53 .53 0 0 0 .6-.6h-.4M92.1 280.8h.8l-.4 .5a.5 .5 0 0 1 .3 .9 .5 .5 0 0 1-.8-.2M92.5 283.3h.9l-.5 .5a.5 .5 0 0 1 .5 .5 .5 .5 0 0 1-.4 .5 .5 .5 0 0 1-.6-.3M93.5 286.8h-1.1l.7-1v1.5M93.8 283.3h1l-.7 1.5M94 285.8a.74 .74 0 0 1 .9 .6 .74 .74 0 0 1-.5 .9l-.4-.1-.2-.6z"/>
<path d="M94.5 281.8h-1.1l.7-1v1.5M95.5 283.3a.74 .74 0 0 1 .9 .6 .74 .74 0 0 1-.6 .9h-.1a.98 .98 0 0 1-.2-1.5zM95.7 280.8h-.7l-.1 .6a.53 .53 0 0 1 .8 0 .53 .53 0 0 1-.1 .8 .53 .53 0 0 1-.8-.2M97.3 281.8h-1l.7-1v1.5M103.5 282l-.1 1.4-.4 .1-.2-.5M104.1 282v1.5M104.7 292.5v3.8M104.8 284.7l-.3-.2-.5 .1-.1 .4 .8 .4 .1 .4-.3 .2-.6-.2M105.1 284.5h1M105.6 282.2l-.4-.2-.7 .2 .2 .4 .7 .3 .2 .2v.2l-.4 .2-.7-.2M105.6 284.5v1.5M106.5 285.3l.8-.1 .2-.2-.2-.4-.8-.1v1.5"/>
<path d="M108.5 282.4a.54 .54 0 0 0-.6-.4 .54 .54 0 0 0-.4 .6v.4a.53 .53 0 0 0 .5 .5 .53 .53 0 0 0 .5-.5h-.3M109 284.9a.56 .56 0 0 0-.6-.4 .56 .56 0 0 0-.5 .6v.4a.54 .54 0 0 0 .6 .5 .54 .54 0 0 0 .5-.5h-.4M109.1 282h.8l-.4 .6a.49 .49 0 0 1 .4 .8 .49 .49 0 0 1-.9-.2M109.6 284.5h.7l-.4 .6a.5 .5 0 0 1 .5 .5 .5 .5 0 0 1-.4 .5 .5 .5 0 0 1-.6-.4M110.8 284.5h1.1l-.8 1.5M111.5 283h-1.1l.7-1v1.5M112.5 284.6l.2-.1a.78 .78 0 0 1 .6 .8 .78 .78 0 0 1-.6 .7 .97 .97 0 0 1-.2-1.4zM112.7 282h-.7l-.1 .7a.53 .53 0 0 1 .8-.1 .53 .53 0 0 1-.1 .8 .53 .53 0 0 1-.7-.2M114.3 283h-1l.7-1v1.5M136.2 284.8l.4-.3v1.5M137.4 282l-.1 1.4-.3 .1-.3-.5M137.6 284.6a.74 .74 0 0 1 .9 .5 .74 .74 0 0 1-.5 .9h-.2a.97 .97 0 0 1-.2-1.4z"/>
<path d="M138 282v1.5M138.9 284.5v1.5M139.3 285.2l.6 .8M139.5 282.2l-.4-.2-.7 .2 .2 .4 .7 .3 .2 .2v.2l-.4 .2-.7-.2M139.9 284.5l-1 1M204.2 283.9h58.4M206.8 285.9v-.3a.46 .46 0 0 1 .7-.1 .46 .46 0 0 1 0 .7l-.8 1.2h1M207 280.8l.4-.4v2M209.6 292.5v3.8M214.8 285.4l.6 2 .5-2M215.6 281.5l.9-.2 .1-.2-.1-.6-.9-.1v2M216.1 287.4l.5-2 .6 2"/>
<path d="M216.3 286.7h.7M217.1 280.4v2M217.6 285.4v2h.8M217.7 281.5l.9-.2 .1-.2-.1-.6-.9-.1v2M218.6 285.4l.5 2 .6-2M219.2 281.3h.6M220.1 286.4h.5M220.1 280.4h-.9v2h.9M221 285.4h-.9v2h.9M230.6 285.9a.55 .55 0 0 0-.7-.5 .55 .55 0 0 0-.4 .8v.4a.55 .55 0 0 0 .4 .8 .55 .55 0 0 0 .7-.5M230.9 287.4l.5-2 .6 2M231.1 286.7h.7"/>
<path d="M232.1 285.4l.6 2 .6-2M233.8 285.5l.3-.1a1.36 1.36 0 0 1 0 2h-.1a1.56 1.56 0 0 1-.2-1.9zM235.2 285.8l.3-.4v2M235.8 280.9a.55 .55 0 0 0-.7-.5 .55 .55 0 0 0-.4 .8v.4a.55 .55 0 0 0 .4 .8 .55 .55 0 0 0 .7-.5M236.1 282.4l.6-2 .5 2M236.3 281.7h.7M236.5 286.6h1.3M237.7 280.5l.4-.1a1.39 1.39 0 0 1 0 2h-.2a1.57 1.57 0 0 1-.2-1.9zM239.2 280.8l.3-.4v2M239.3 285.9a.55 .55 0 0 0-.7-.5 .55 .55 0 0 0-.3 .8v.4a.55 .55 0 0 0 .3 .8 .55 .55 0 0 0 .7-.5M239.6 287.4l.6-2 .6 2M239.8 286.7h.8"/>
<path d="M240.9 285.4l.6 2 .5-2M242.6 285.5l.3-.1a1.36 1.36 0 0 1 0 2h-.1a1.56 1.56 0 0 1-.2-1.9zM243.8 285.9l.2-.4 .4-.1 .3 .6-.9 1.4h1M288.3 281.5h126M296.7 281.5v11M307.3 281.5v11M314.5 292.5v3.8M317.5 281.5v11M399.2 281.5v11"/>
<circle cx="31.1" cy="246.6" r=".49"/>
<circle cx="37.9" cy="271.5" r=".14"/>
</g>
<path d="M310.4 243.9h18.1v14.4h-18.1z" fill="none" stroke="#eee" stroke-width=".25"/>
<!-- layer: 0 -->
<path d="M331.8 216.3l6.3 3.2" fill="none" stroke="#fff" stroke-width=".25"/>
<g fill="#fff" stroke="#fff" stroke-width=".25">
<path d="M331.8 216.3l3.1 1.6-3.1 1.6z"/>
<path d="M334.9 217.9l3.2-1.6v3.2z"/>
</g>
<path d="M.7 1v295.3h418.4M331.8 216.3l3.1 1.6 3.2-1.6v3.2l-3.2-1.6-3.1 1.6z" fill="none" stroke="#000" stroke-width=".25"/>
<!-- layer: TEXT -->
<path d="M334.1 217.9h1.7" fill="none" stroke="#f00" stroke-width=".25"/>
<!-- layer: VALVE -->
<g fill="#f00" stroke="#f00" stroke-width=".25">
<path d="M334 217.4l.3 .2h-.4z"/>
<path d="M335.6 217.6l.3-.2v.2z"/>
<path d="M334.6 218.1l.3-.2 .3 .2z"/>
<path d="M333.9 218.2h.4l-.3 .2z"/>
<path d="M335.2 218.1h.8l-.1 .1z"/>
<path d="M334.5 218.9h.8z"/>
<path d="M334.9 216.9h.2zM334.7 216.9h.2z"/>
<path d="M334.9 216.9h.4zM334.9 216.9h.4z"/>
<path d="M334.7 216.9h.2zM334.5 216.9h.4z"/>
<path d="M334.9 216.9l.6 .1zM334.9 216.9l.6 .1z"/>
<path d="M334.5 216.9l.4 .1zM334.4 217h.5z"/>
<path d="M334.4 217l.5 .1zM334.2 217.1h.7z"/>
<path d="M334.9 217l.7 .1zM334.9 217l.7 .1z"/>
<path d="M334.2 217.1l.7 .2v-.2zM334.2 217.1l.7 .2h-.8z"/>
<path d="M334.9 217.1l.9 .2zM334.9 217.1l.9 .2h-.9z"/>
<path d="M334.9 217.3l1 .1-.1-.1zM334.9 217.3l1 .1h-1z"/>
<path d="M334.1 217.3l.8 .1v-.1zM334.1 217.3l.8 .1h-.9z"/>
<path d="M334.6 217.8h.3v.1zM334.9 217.8v.1l.3-.1z"/>
<path d="M335.6 217.6l.4 .2-.1-.2zM335.2 217.8l.4-.2 .4 .2z"/>
<path d="M334.9 217.4l.3 .4 .7-.4zM334.9 217.4l.3 .4h-.3z"/>
<path d="M334 217.4l.9 .4v-.4zM334 217.4l.9 .4z"/>
<path d="M333.9 217.6l.7 .2zM333.9 217.6l.7 .2h-.7z"/>
<path d="M335.2 217.8l.8 .1v-.1zM334.9 217.9l.3-.1 .8 .1z"/>
<path d="M333.9 217.8l1 .1zM333.9 217.8l1 .1h-1.1z"/>
<path d="M334.9 217.9l1.1 .2v-.2zM334.9 217.9l1.1 .2z"/>
<path d="M333.8 217.9l.8 .2 .3-.2zM333.8 217.9l.8 .2h-.7z"/>
<path d="M335.2 218.1l.7 .1zM335.6 218.2h.3v.2z"/>
<path d="M334.6 218.1l1 .1zM334.3 218.2l.3-.1 1 .1z"/>
<path d="M333.9 218.1l.4 .1 .3-.1zM333.9 218.1l.4 .1h-.4z"/>
<path d="M334.3 218.2l1.6 .2zM334 218.4l.3-.2 1.6 .2z"/>
<path d="M334 218.4l1.8 .2 .1-.2zM334 218.4l1.8 .2h-1.7z"/>
<path d="M334.1 218.6l1.5 .1 .2-.1zM334.1 218.6l1.5 .1h-1.4z"/>
<path d="M334.2 218.7h1.4zM334.2 218.7l1.3 .1z"/>
<path d="M334.4 218.8h1.1zM334.4 218.8l.9 .1z"/>
<path d="M334.5 218.9l.6 .1zM334.7 219h.4z"/>
</g>
<g fill="none" stroke="#f00" stroke-width=".25">
<path d="M331.8 216.3v3.2l6.3-3.2v3.2zM332.8 214.8h4.2M334.9 214.8v3.1"/>
<circle cx="334.9" cy="217.9" r="1.07"/>
</g>
<!-- layer: ballast -->
<path d="M325.8 210.9h5.5M332.3 210.9h1M334.3 210.9h1M336.3 210.9h5.5" fill="none" stroke="#f00" stroke-width=".25"/>
<!-- layer: R.B -->
<path d="M84.4 278.1l.8-.4 .7 .4 .8-.4 .7 .4 .8-.4 .7 .4 .8-.4 .7 .4 .8-.4 .8 .4 .7-.4 .8 .4 .7-.4 .8 .4 .4-.3h.6l.5 .3M84.5 278.1l-.4 .8 .4 .7-.4 .8 .4 .7-.4 .8 .4 .7-.4 .8 .4 .7-.4 .8 .4 .7-.4 .8 .4 .7-.4 .8 .3 .7a.84 .84 0 0 0 .4 1.2 .84 .84 0 0 0 1.1-.4l.8 .4 .7-.4 .8 .4 .8-.4 .7 .4 .8-.4 .4 .3h.6l.5-.3 .7 .4 .8-.4M96.4 278.1l.8-.4 .7 .4 .8-.4 .7 .4 .8-.4 .7 .4 .8-.4 .8 .4 .7-.4 .8 .4 .7-.4 .8 .4 .4-.3h.6l.5 .3M106.9 278.1l.8-.4 .7 .4 .8-.4 .7 .4 .8-.4 .7 .4 .5-.3h.6l.4 .3a1.19 1.19 0 0 1 1.4-.2 1.19 1.19 0 0 1 .6 1.2l-.1 .2 .4 .7-.4 .8M93.4 289.4l.8 .4 .7-.4 .8 .4 .7-.4 .8 .4 .7-.4 .8 .4 .8-.4 .7 .4 .8-.4 .7 .4 .8-.4 .4 .3h.6l.5-.3 .7 .4 .8-.4M111.7 291.1h.6v-.4h-.6v1M112 291.1l.4 .6M112.8 291.5h.1M113.2 291.1h.6l.1-.2-.7-.2v1l.6-.1 .1-.3-.3-.2M114.8 280.8l.4 .7-.4 .8 .4 .7-.4 .8 .4 .7-.4 .8 .4 .7-.4 .8 .4 .4v.6a.57 .57 0 0 0-.2 .9 1.23 1.23 0 0 1-2 .7l-.8 .4-.7-.4-.8 .4-.8-.4-.7 .4-.8-.4-.7 .4-.8-.4-.4 .3h-.6l-.5-.3" fill="none" stroke="#f00" stroke-width=".25"/>
<g font-size="4.9">
<text x="358.1" y="202.1">LEGEND</text>
<text x="318.9" y="207.1">NO.</text>
<text x="328.8" y="207.1">SYMBOL</text>
<text x="49.7" y="286.1">WATER</text>
<text x="64.2" y="286.1">12</text>
<text x="74.8" y="286.1">15A</text>
<text x="163" y="286.1">BRONZE</text>
<text x="174.3" y="286.1">BRONZE</text>
</g>
<g font-size="4.4">
<text x="48" y="248.4">Rev.</text>
<text x="7.4" y="269.5">SYSTEM</text>
<text x="144.6" y="269.5">GASKET</text>
<text x="187.3" y="269.5">REMARKS</text>
<text x="47.6" y="272" transform="rotate(-90 47.6 272)">CLASS</text>
<text x="164.4" y="275.2">BODY</text>
<text x="176.4" y="275.2">TRIM</text>
</g>
<g font-size="3.5">
<text x="304.8" y="277.5">COMPRESSED AIR SYSTEM (CONTROL AIR) PIPING SCHEMATIC</text>
<text x="405.1" y="289.2">C</text>
</g>
<g font-size="2.8">
<text x="303.1" y="261.9">Orkim Ship Management</text>
<text x="387.1" y="261.5">LeesGreen</text>
<text x="302.6" y="266.3">-</text>
<text x="387.6" y="266">9546825</text>
<text x="383.9" y="270.1">ORKIM POWER</text>
<text x="311.4" y="289.1">1</text>
<text x="344" y="288.6">GSPL-P1513-PI-0003</text>
</g>
<g font-size="2.6">
<text x="36.7" y="285.4">-</text>
<text x="122.8" y="285.4">-</text>
<text x="147.8" y="285.4">-</text>
<text x="158" y="285.4">-</text>
</g>
<g font-size="2.5">
<text x="293.8" y="231.7">C</text>
<text x="303.6" y="231.7">29/10/2024</text>
<text x="322.4" y="231.7">TEMPLATE UPDATED</text>
<text x="384.7" y="231.7">SK</text>
<text x="395.7" y="231.7">TT</text>
<text x="406.1" y="231.7">GC</text>
<text x="293.8" y="238.2">A</text>
<text x="293.8" y="235">B</text>
<text x="303.6" y="238.2">17/10/2024</text>
<text x="303.6" y="235">28/10/2024</text>
<text x="322.4" y="238.2">ISSUED FOR APPROVAL</text>
<text x="322.4" y="235">SPEC. TABLE UPDATED</text>
<text x="384.7" y="238.2">SK</text>
<text x="384.7" y="235">SK</text>
<text x="395.7" y="238.2">TT</text>
<text x="395.7" y="235">TT</text>
<text x="406.1" y="238.2">GC</text>
<text x="406.1" y="235">GC</text>
<text x="351.2" y="246.6">Designed By:</text>
<text x="289" y="261.9">Client:</text>
<text x="351.2" y="261.7">BWTS Maker Name:</text>
<text x="288.9" y="266">Location:</text>
<text x="351.1" y="266.3">IMO No.:</text>
<text x="288.9" y="273.8">Drawing title:</text>
<text x="288.9" y="270.3">Project No: P1513</text>
<text x="351.1" y="270.3">Project Name:</text>
<text x="289" y="284.1">Scale</text>
<text x="297.5" y="284.1">Format</text>
<text x="308.3" y="284.1">Sheet</text>
<text x="318.5" y="284.1">Drawing No:</text>
<text x="399.8" y="284.1">Revision No.</text>
<text x="289.2" y="288.7">N.T.S</text>
<text x="300.2" y="288.7">A3</text>
</g>
<g font-size="2.1">
<text x="292.7" y="241.8">REV.</text>
<text x="307.6" y="241.8">DATE</text>
<text x="340.7" y="241.8">DESCRIPTION</text>
<text x="381.7" y="241.8">DRAWN BY</text>
<text x="394.3" y="241.8">CHKD BY</text>
<text x="405.6" y="241.8">APPRD</text>
</g>
</svg>
